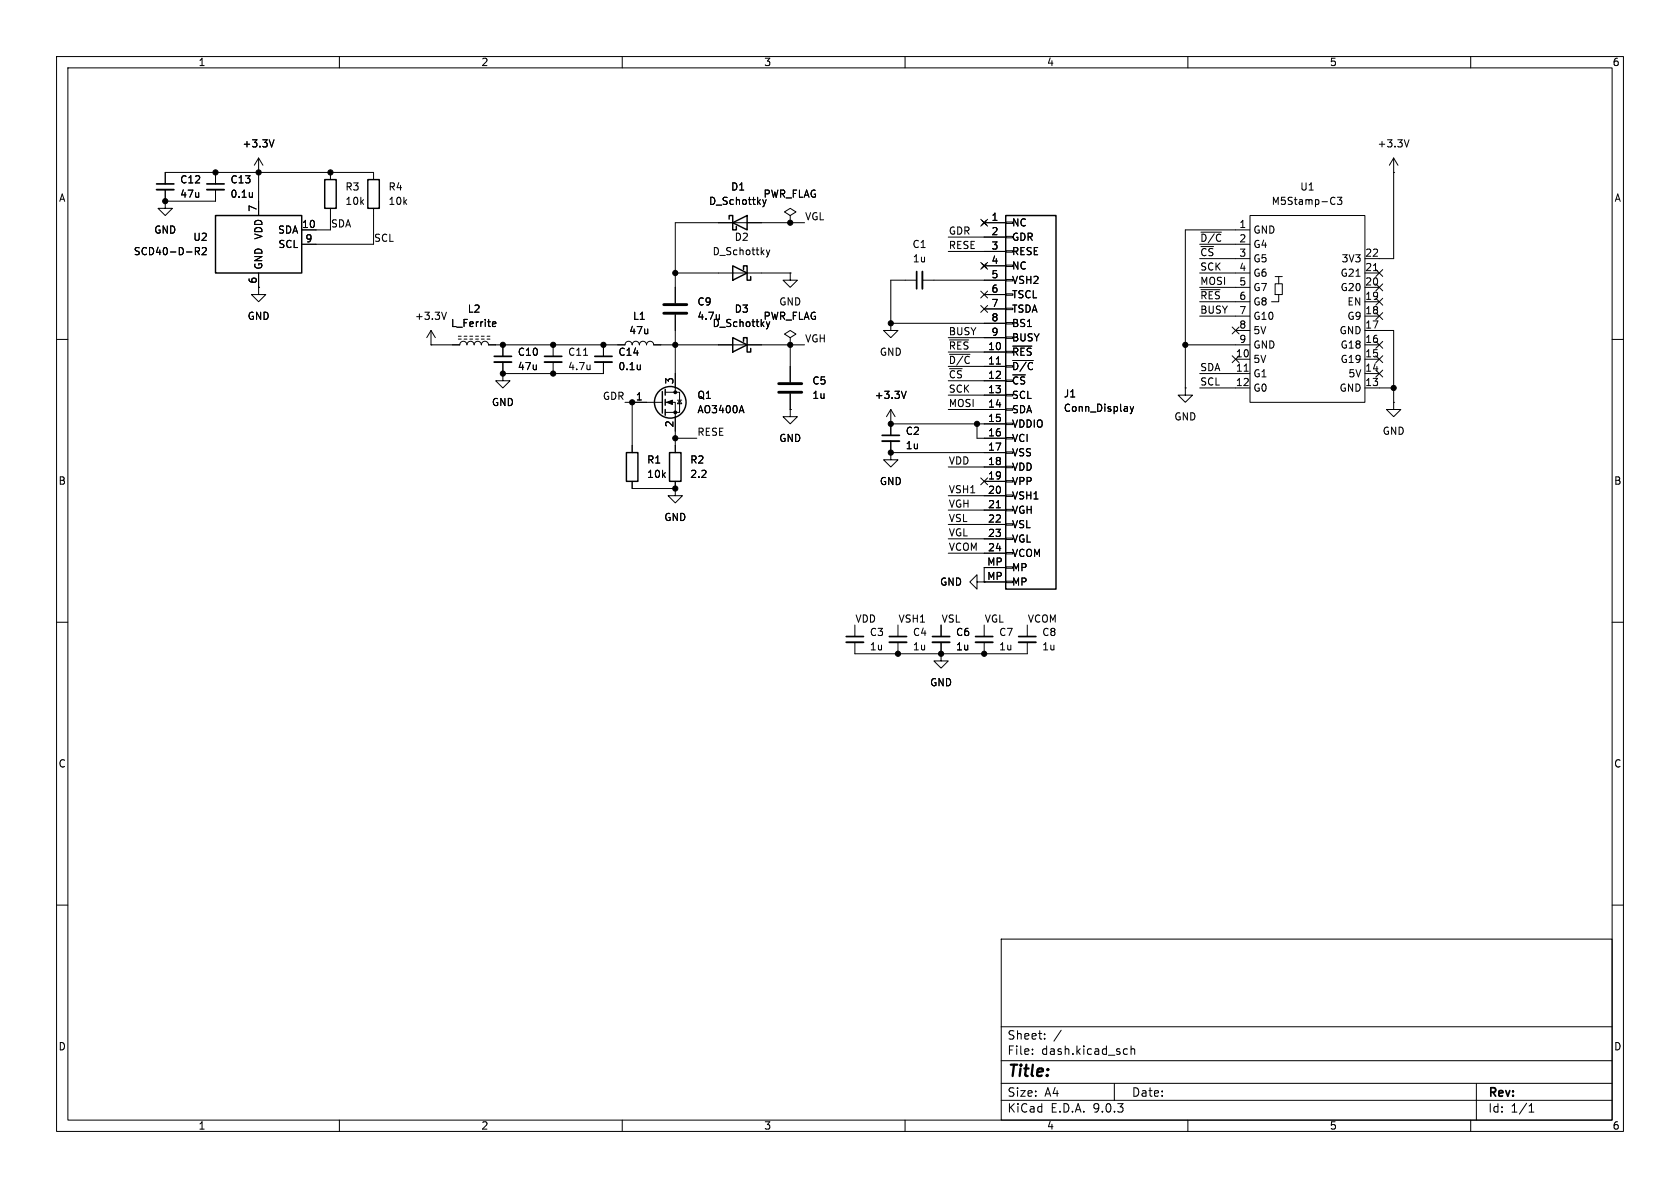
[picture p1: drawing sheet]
<svg xmlns="http://www.w3.org/2000/svg" width="297mm" height="210mm" viewBox="0 0 297 210" stroke-linecap="round" stroke-linejoin="round" font-family="sans-serif">
<g fill="none" stroke="#000" stroke-width=".18">
<path d="M10 10h277v190h-277zM12 12h273v186h-273zM60 10v2M110 10v2M160 10v2M210 10v2M260 10v2M29.2 35.6v1.2h1.3l-1.3 1.3-1.3-1.3h1.3M29.2 35.6h.1M29.2 33.5v2.1M38.1 30.5v2M38.1 33.5v2.1h-8.9"/>
<path d="M44.6 34v.9M44.6 34.8h.1M45.7 30.5h.1M45.7 27.9v10.2M45.7 27.9l-.7 1.3M45.7 27.9l.8 1.3M48.4 24.7l-.4 1.3M58.4 36.8v3.8h-5.1M58.4 30.5v1.3M66 36.8v6.4h-12.7M66 31.8v-1.3h-36.8v2M134.8 35.3l.3 .8"/>
<path d="M135.1 36.1l-.3 .5M135.5 35.3l-.4 .8M139.7 38.1l1-.6-1-.7-1 .7 1 .6v1.3M139.7 39.4h.1M142.2 39.4h-22.8v14.2M173.4 38.8l1.2 1.2M174 39.4h3.8M174.6 38.8l-1.2 1.2M177.8 39.2h1.3v.3h-1.3zM221 38.1h20.3v33h-20.3zM235.6 34.9l.4 .1M236 36l-.4 .1"/>
<path d="M236.4 34.9h.8l-.4 .5 .4 .1v.5l-.2 .1-.6-.1M246.4 30.5h.1M246.4 27.9v17.8h-5.1M246.4 27.9l-.8 1.3M246.4 27.9l.7 1.3M249.1 24.7l-.4 1.3M34.5 44.4h.6l.2-.2-.1-.3-.7-.1v1.2M34.8 44.4l.5 .6M35.8 43.9l.4-.1 .3 .3-.8 .9h.8M45.7 50.8v1.3h1.3l-1.3 1.2-1.3-1.2h1.3M45.7 50.8h.1M45.7 48.3v2.5"/>
<path d="M76.2 58.4l-.8 1.3M76.2 58.4l.8 1.3M76.2 58.4v2.6M78.9 55.2l-.4 1.3M81 59.9h.5M81 59.4h.5M82 59.9h.5M82 59.4h.5M83.1 59.9h.5M83.1 59.4h.5M84.1 59.9h.5M84.1 59.4h.5"/>
<path d="M85.1 59.9h.5M85.1 59.4h.5M86.1 59.9h.5M86.1 59.4h.5M87.2 56.9h.4l.1 .3-.6 .1M87.6 57.7h-.4M119.4 55.6v13.7M119.4 48.3h20.3M127.2 55.6v.9M135.5 56.9l.3 .8M135.5 44.2l.3 .8M135.8 57.7l-.3 .5"/>
<path d="M135.8 45l-.3 .5M136.1 56.9l-.3 .8M136.1 44.2l-.3 .8M139.7 59.7l1-.6-1-.7-1 .7 1 .6v1.3M139.7 48.3v1.2h1.3l-1.3 1.3-1.3-1.3h1.3M139.7 48.3h.1M157.5 57.2v1.2h1.2l-1.2 1.3-1.3-1.3h1.3M157.5 57.2h.1M157.5 57.2h20.3M162.1 49.5h-4.6v7.7M163.1 49.5h14.7M167.6 41.9h10.2"/>
<path d="M167.6 44.5h10.2M167.6 59.7h10.2M173.4 46.4l1.2 1.2M173.4 51.5l1.2 1.2M173.4 54l1.2 1.2M174 47h3.8M174 52.1h3.8M174 54.6h3.8M174.6 46.4l-1.2 1.2M174.6 51.5l-1.2 1.2M174.6 54l-1.2 1.2M177.8 41.8h1.3v.2h-1.3z"/>
<path d="M177.8 44.3h1.3v.3h-1.3zM177.8 46.9h1.3v.2h-1.3zM177.8 49.4h1.3v.3h-1.3zM177.8 51.9h1.3v.3h-1.3zM177.8 54.5h1.3v.2h-1.3zM177.8 57h1.3v.3h-1.3zM177.8 59.6h1.3v.2h-1.3zM212.1 43.2h8.9M212.1 45.7h8.9M212.1 48.3h8.9M212.1 50.8h8.9M212.1 53.3h8.9"/>
<path d="M212.1 55.9h8.9M212.3 51.2h3.4M212.3 41h3.6M217.8 57.8l1.2 1.2M218.4 58.4h2.6M219 57.8l-1.2 1.2M221 40.6h-11.5v28M225.4 50.2h1.3v1.9h-1.3zM225.4 48.9h1.3M226.1 52.1v1.2h-1.3M226.1 48.9v1.3M241.3 48.3h2.5"/>
<path d="M241.3 50.8h2.5M241.3 53.3h2.5M241.3 55.9h2.5M241.3 58.4h5.1v12.7M242.8 47.8h.7M243.2 47.7l1.2 1.2M243.2 52.7l1.2 1.2M243.2 55.3l1.2 1.2M243.2 50.2l1.2 1.2M244.4 47.7l-1.2 1.2M244.4 52.7l-1.2 1.2M244.4 55.3l-1.2 1.2"/>
<path d="M244.4 50.2l-1.2 1.2M10 60h2M76.2 61h.1M76.2 61h5.1a.64 .64 0 0 1 .6-.7 .64 .64 0 0 1 .6 .7 .64 .64 0 0 1 .7-.7 .64 .64 0 0 1 .6 .7 .64 .64 0 0 1 .7-.7 .64 .64 0 0 1 .6 .7 .64 .64 0 0 1 .6-.7 .64 .64 0 0 1 .7 .7h24.1a.64 .64 0 0 1 .6-.7 .64 .64 0 0 1 .7 .7 .64 .64 0 0 1 .6-.7 .64 .64 0 0 1 .6 .7 .64 .64 0 0 1 .7-.7 .64 .64 0 0 1 .6 .7 .64 .64 0 0 1 .6-.7 .64 .64 0 0 1 .7 .7h26.6M88.9 66v1.3h1.3l-1.3 1.3-1.3-1.3h1.3M88.9 66h.1M88.9 61v2M88.9 64v2M97.8 61v2M97.8 64v2M103.2 62.8h.7M104.3 64.5v.9"/>
<path d="M104.3 65.2v.1M106.7 64v2h-17.8M106.7 61v2M110.5 71.1h6.6M111.8 71.1v8.9M113.2 64.5v.9M113.2 65.2l-.1 .1M117.6 69.3h2.5v3.6h-2.5M117.6 71.1h1.8v8.9M119.4 77.5h3.8M119.8 70.7h.7M120.1 70.7l.4 .7h-.7z"/>
<path d="M131.1 71.7l.4 1.3M139.7 61h.1M139.7 72.4v1.3h1.3l-1.3 1.2-1.3-1.2h1.3M139.7 72.4h.1M139.7 61v6.6M139.7 69.6v2.8M157.5 74.9h.1M157.5 72.4v4.6M157.5 78v2M157.5 72.4l-.8 1.3M157.5 72.4l.7 1.3M157.5 74.9h20.3"/>
<path d="M160.2 69.2l-.4 1.2M167.6 62.2h10.2M167.6 64.8h10.2M167.6 67.3h10.2M167.6 69.9h10.2M167.6 72.4h10.2M167.9 60.1h3.3M167.9 62.6h3.6M172.7 74.9v2.6h5.1M176.1 64.4h.8M177.8 62.1h1.3v.3h-1.3zM177.8 64.6h1.3v.3h-1.3z"/>
<path d="M177.8 67.2h1.3v.2h-1.3zM177.8 69.7h1.3v.3h-1.3zM177.8 72.3h1.3v.2h-1.3zM177.8 74.8h1.3v.3h-1.3zM177.8 77.3h1.3v.3h-1.3zM177.8 79.9h1.3v.2h-1.3zM179 61.2h3.4M179 63.7h3.7M199.8 71.9l.3 .8M200.1 72.7l-.3 .4M200.4 71.9l-.3 .8M209.5 68.6v1.3h1.3l-1.3 1.2-1.2-1.2h1.2"/>
<path d="M209.5 68.6h.1M209.5 61h11.5M212.1 66h8.9M212.1 68.6h8.9M217.8 62.9l1.2 1.2M218.4 63.5h2.6M219 62.9l-1.2 1.2M220 65.6h.7M241.3 61h2.5M241.3 63.5h2.5M241.3 66h2.5M241.3 68.6h5.1"/>
<path d="M243.2 65.4l1.2 1.2M243.2 60.4l1.2 1.2M243.2 62.9l1.2 1.2M244.4 65.4l-1.2 1.2M244.4 60.4l-1.2 1.2M244.4 62.9l-1.2 1.2M246.4 71.1v1.3h1.2l-1.2 1.3-1.3-1.3h1.3M246.4 71.1h.1M285 60h2M111.8 85.1v1.3h7.6M119.4 86.4v1.2h1.2l-1.2 1.3-1.3-1.3h1.3M119.4 86.4h.1"/>
<path d="M119.4 85.1v1.3M157.5 80v1.3h1.2l-1.2 1.3-1.3-1.3h1.3M157.5 80h.1M157.5 80h20.3M167.6 82.6h10.2M167.6 87.6h10.2M167.6 90.2h10.2M167.6 92.7h10.2M167.6 95.3h10.2M167.6 97.8h10.2M173.4 84.5l1.2 1.2M174 85.1h3.8"/>
<path d="M174.6 84.5l-1.2 1.2M176.1 89.8h.8M177.8 82.4h1.3v.3h-1.3zM177.8 85h1.3v.2h-1.3zM177.8 87.5h1.3v.3h-1.3zM177.8 90h1.3v.3h-1.3zM177.8 92.6h1.3v.2h-1.3zM177.8 95.1h1.3v.3h-1.3zM177.8 97.7h1.3v.2h-1.3zM10 110h2M151.1 110.5v2M151.1 113.5v2.1h30.5v-2.1"/>
<path d="M158.7 110.5v2M158.7 113.5v2.1M166.4 115.6v1.2h1.2l-1.2 1.3-1.3-1.3h1.3M166.4 115.6h.1M166.4 110.5v2M166.4 113.5v2.1M172.7 102.9v-1.3l-1.3 1.3 1.3 1.2v-1.2h1.3M174 110.5v2M174 113.5v2.1M174 102.9h3.8M177.8 100.2h1.3v.3h-1.3zM177.8 102.7h1.3v.3h-1.3z"/>
<path d="M177.8 100.3h-3.8v2.6M181.6 110.5v2M285 110h2M10 160h2M177 166h108v32h-108zM285 160h2M60 198v2M110 198v2M160 198v2M177 194.5h108M177 191.5h108M177 187.5h108"/>
<path d="M177 181.5h108M182.5 186.3v.1M182.5 185.5v.1M184.7 183.6v.1M184.7 182.8v.1M187.6 182.1l-1.3 2M197 191.5v3M198.9 185.4l.4 .1M199.3 186.3l-.4 .1M200 185.5l.2-.1 .3 .1 .1 .9M200 184.9v1.5M210 198v2"/>
<path d="M260 198v2M261 191.5v6.5M270.3 196.6h.9M270.3 195.5l.4-.4v1.5"/>
</g>
<path d="M27.7 32.5h3M36.6 32.5h3M162.1 48v3.1M87.4 63h3M96.3 63h3M105.2 63h3M156 77h3M149.6 112.5h3.1M157.2 112.5h3.1M164.8 112.5h3.1M172.5 112.5h3M180.1 112.5h3" fill="none" stroke="#000" stroke-width=".3"/>
<path d="M27.7 33.5h3M36.6 33.5h3M163.1 48v3.1M87.4 64h3M96.3 64h3M105.2 64h3M156 78h3M149.6 113.5h3.1M157.2 113.5h3.1M164.8 113.5h3.1M172.5 113.5h3M180.1 113.5h3" fill="none" stroke="#000" stroke-width=".33"/>
<g fill="none" stroke="#000" stroke-width=".25">
<path d="M38.1 38.1h15.2v10.2h-15.2zM57.4 31.8h2v5h-2zM65 31.8h2.1v5h-2.1zM128.9 38.7v-.6h.6v2.5h.7v-.6M129.5 39.4l2.6-1.3v2.5zM177.8 38.1h8.9v66h-8.9zM129.5 59.7l2.6 1.3-2.6 1.2zM129.5 47l2.6 1.3-2.6 1.2zM131.4 47.6v-.6h.7v2.5h.6v-.6M117.1 69.2v3.8M117.6 68.8v1.1M117.6 70.6v1"/>
<path d="M117.6 72.4v1M131.4 60.3v-.6h.7v2.5h.6v-.6M110.7 80h2.1v5.1h-2.1zM118.4 80h2v5.1h-2z"/>
<circle cx="118.5" cy="71.1" r="2.79"/>
</g>
<path d="M117.3 53.8h4.1M117.3 55.4h4.1M137.7 67.8h4M137.7 69.3h4" fill="none" stroke="#000" stroke-width=".51"/>
<g fill="#000" stroke="#000" stroke-width=".18">
<path d="M117.9 71.1l1-.4v.8z"/>
<circle cx="29.2" cy="35.6" r=".46"/>
<circle cx="38.1" cy="30.5" r=".46"/>
<circle cx="45.7" cy="30.5" r=".46"/>
<circle cx="58.4" cy="30.5" r=".46"/>
<circle cx="139.7" cy="39.4" r=".46"/>
<circle cx="119.4" cy="48.3" r=".46"/>
<circle cx="157.5" cy="57.2" r=".46"/>
<circle cx="88.9" cy="66" r=".46"/>
<circle cx="88.9" cy="61" r=".46"/>
<circle cx="97.8" cy="61" r=".46"/>
<circle cx="97.8" cy="66" r=".46"/>
<circle cx="106.7" cy="61" r=".46"/>
<circle cx="111.8" cy="71.1" r=".46"/>
<circle cx="119.4" cy="77.5" r=".46"/>
<circle cx="119.4" cy="61" r=".46"/>
<circle cx="119.4" cy="69.3" r=".25"/>
<circle cx="119.4" cy="72.9" r=".25"/>
<circle cx="139.7" cy="61" r=".46"/>
<circle cx="157.5" cy="74.9" r=".46"/>
<circle cx="172.7" cy="74.9" r=".46"/>
<circle cx="209.5" cy="61" r=".46"/>
<circle cx="246.4" cy="68.6" r=".46"/>
<circle cx="119.4" cy="86.4" r=".46"/>
<circle cx="157.5" cy="80" r=".46"/>
<circle cx="158.7" cy="115.6" r=".46"/>
<circle cx="166.4" cy="115.6" r=".46"/>
<circle cx="174" cy="115.6" r=".46"/>
</g>
<text font-size="2.8" x="178" y="190.9">Title:</text>
<g font-size="2.1">
<text x="178" y="184">Sheet:</text>
<text x="178" y="186.7">File:</text>
<text x="184.1" y="186.7">dash.kicad_sch</text>
<text x="178" y="196.9">KiCad</text>
<text x="178" y="194.1">Size:</text>
<text x="184.7" y="194.1">A4</text>
<text x="185.7" y="196.9">E.D.A.</text>
<text x="193.3" y="196.9">9.0.3</text>
<text x="200" y="194.1">Date:</text>
<text x="263" y="194.3">Rev:</text>
<text x="263" y="196.9">Id:</text>
<text x="267.1" y="196.9">1/1</text>
</g>
<g font-size="1.8">
<text x="35" y="11.9">1</text>
<text x="85" y="11.9">2</text>
<text x="135" y="11.9">3</text>
<text x="185" y="11.9">4</text>
<text x="235" y="11.9">5</text>
<text x="285" y="11.9">6</text>
<text x="42.8" y="26.3">+3.3V</text>
<text x="243.4" y="26.3">+3.3V</text>
<text x="10.3" y="35.9">A</text>
<text x="31.8" y="32.6">C12</text>
<text x="31.8" y="35.2">47u</text>
<text x="40.6" y="32.6">C13</text>
<text x="40.6" y="35.2">0.1u</text>
<text x="61" y="33.9">R3</text>
<text x="68.6" y="33.9">R4</text>
<text x="129.2" y="33.9">D1</text>
<text x="134.9" y="35.2">PWR_FLAG</text>
<text x="229.8" y="33.9">U1</text>
<text x="285.3" y="35.9">A</text>
<text x="27.2" y="41.5">GND</text>
<text x="45.5" y="37.5" transform="rotate(-90 45.5 37.5)">7</text>
<text x="49.1" y="41.5">SDA</text>
<text x="53.3" y="40.4">10</text>
<text x="58.4" y="40.3">SDA</text>
<text x="61" y="36.4">10k</text>
<text x="68.6" y="36.4">10k</text>
<text x="125.3" y="36.4">D_Schottky</text>
<text x="142.2" y="39">VGL</text>
<text x="167.6" y="41.6">GDR</text>
<text x="175.2" y="39.1">1</text>
<text x="175.2" y="41.7">2</text>
<text x="178.8" y="40.2">NC</text>
<text x="219" y="40.4">1</text>
<text x="221.5" y="41.5">GND</text>
<text x="224.7" y="36.4">M5Stamp-C3</text>
<text x="23.6" y="45.3">SCD40-D-R2</text>
<text x="34.1" y="42.8">U2</text>
<text x="46.6" y="47.8" transform="rotate(-90 46.6 47.8)">GND</text>
<text x="46.6" y="42.4" transform="rotate(-90 46.6 42.4)">VDD</text>
<text x="49.1" y="44">SCL</text>
<text x="53.9" y="42.9">9</text>
<text x="66" y="42.8">SCL</text>
<text x="125.9" y="45.3">D_Schottky</text>
<text x="129.8" y="42.8">D2</text>
<text x="161.2" y="44">C1</text>
<text x="161.3" y="46.6">1u</text>
<text x="167.6" y="44.1">RESE</text>
<text x="175.2" y="44.2">3</text>
<text x="175.2" y="46.7">4</text>
<text x="178.8" y="42.8">GDR</text>
<text x="178.8" y="45.3">RESE</text>
<text x="178.8" y="47.9">NC</text>
<text x="212.1" y="42.8">~{D/C}</text>
<text x="212.1" y="45.4">~{CS}</text>
<text x="212.1" y="47.9">SCK</text>
<text x="219" y="42.9">2</text>
<text x="219" y="45.5">3</text>
<text x="221.5" y="44">G4</text>
<text x="221.5" y="46.6">G5</text>
<text x="237.1" y="46.6">3V3</text>
<text x="241.3" y="45.5">22</text>
<text x="45.5" y="50.2" transform="rotate(-90 45.5 50.2)">6</text>
<text x="175.2" y="49.3">5</text>
<text x="175.2" y="51.8">6</text>
<text x="178.8" y="50.4">VSH2</text>
<text x="178.8" y="52.9">TSCL</text>
<text x="212.1" y="50.5">MOSI</text>
<text x="212.1" y="53">~{RES} 6</text>
<text x="219" y="48">4</text>
<text x="219" y="50.5">5</text>
<text x="221.5" y="49.1">G6</text>
<text x="221.5" y="51.7">G7</text>
<text x="236.9" y="49.1">G21</text>
<text x="236.9" y="51.7">G20</text>
<text x="241.3" y="48">21</text>
<text x="241.3" y="50.5">20</text>
<text x="241.3" y="53.1">19</text>
<text x="43.7" y="56.7">GND</text>
<text x="73.3" y="56.7">+3.3V</text>
<text x="79.6" y="58">L_Ferrite</text>
<text x="82.6" y="55.5">L2</text>
<text x="111.1" y="59.3">47u</text>
<text x="111.8" y="56.7">L1</text>
<text x="123.2" y="54.2">C9</text>
<text x="123.2" y="56.7">4.7u</text>
<text x="125.9" y="58">D_Schottky</text>
<text x="129.8" y="55.5">D3</text>
<text x="134.9" y="56.7">PWR_FLAG</text>
<text x="137.7" y="54.2">GND</text>
<text x="167.6" y="59.3">BUSY</text>
<text x="175.2" y="54.4">7</text>
<text x="175.2" y="56.9">8</text>
<text x="175.2" y="59.4">9</text>
<text x="178.8" y="55.5">TSDA</text>
<text x="178.8" y="58">BS1</text>
<text x="212.1" y="55.5">BUSY</text>
<text x="219" y="55.6">7</text>
<text x="219" y="58.2">8</text>
<text x="221.5" y="54.2">G8</text>
<text x="221.5" y="56.7">G10</text>
<text x="221.5" y="59.3">5V</text>
<text x="236.7" y="59.3">GND</text>
<text x="238.1" y="54.2">EN</text>
<text x="238.1" y="56.7">G9</text>
<text x="241.3" y="55.6">18</text>
<text x="241.3" y="58.2">17</text>
<text x="91.4" y="63.1">C10</text>
<text x="91.4" y="65.6">47u</text>
<text x="100.3" y="63.1">C11</text>
<text x="100.3" y="65.6">4.7u</text>
<text x="109.2" y="63.1">C14</text>
<text x="109.2" y="65.6">0.1u</text>
<text x="142.2" y="60.6">VGH</text>
<text x="155.4" y="63.1">GND</text>
<text x="167.6" y="61.9">~{RES} 10</text>
<text x="167.6" y="64.4">~{D/C}</text>
<text x="174.6" y="64.5">11</text>
<text x="174.6" y="62">10</text>
<text x="178.8" y="60.6">BUSY</text>
<text x="178.8" y="63.1">~{RES}</text>
<text x="178.8" y="65.6">~{D/C}</text>
<text x="212.1" y="65.7">SDA</text>
<text x="218.4" y="63.2">10</text>
<text x="218.4" y="65.8">11</text>
<text x="219" y="60.7">9</text>
<text x="221.5" y="61.8">GND</text>
<text x="221.5" y="64.4">5V</text>
<text x="236.9" y="61.8">G18</text>
<text x="236.9" y="64.4">G19</text>
<text x="241.3" y="60.7">16</text>
<text x="241.3" y="63.2">15</text>
<text x="241.3" y="65.8">14</text>
<text x="86.9" y="72">GND</text>
<text x="106.5" y="70.8">GDR</text>
<text x="112.3" y="70.9">1</text>
<text x="119.1" y="68" transform="rotate(-90 119.1 68)">3</text>
<text x="123.2" y="70.7">Q1</text>
<text x="143.5" y="68.2">C5</text>
<text x="143.5" y="70.7">1u</text>
<text x="154.5" y="70.7">+3.3V</text>
<text x="167.6" y="67">~{CS}</text>
<text x="167.6" y="69.5">SCK</text>
<text x="174.6" y="67.1">12</text>
<text x="174.6" y="69.6">13</text>
<text x="178.8" y="68.2">~{CS}</text>
<text x="178.8" y="70.7">SCL</text>
<text x="188" y="70.5">J1</text>
<text x="212.1" y="68.2">SCL</text>
<text x="218.4" y="68.3">12</text>
<text x="221.5" y="66.9">G1</text>
<text x="221.5" y="69.4">G0</text>
<text x="236.7" y="69.4">GND</text>
<text x="238.3" y="66.9">5V</text>
<text x="241.3" y="68.3">13</text>
<text x="119.1" y="75.6" transform="rotate(-90 119.1 75.6)">2</text>
<text x="123.2" y="77.1">RESE</text>
<text x="123.2" y="73.3">AO3400A</text>
<text x="160" y="77.1">C2</text>
<text x="167.6" y="72">MOSI</text>
<text x="174.6" y="72.1">14</text>
<text x="174.6" y="74.7">15</text>
<text x="174.6" y="77.2">16</text>
<text x="178.8" y="73.3">SDA</text>
<text x="178.8" y="75.8">VDDIO</text>
<text x="188" y="73">Conn_Display</text>
<text x="207.5" y="74.5">GND</text>
<text x="244.3" y="77.1">GND</text>
<text x="114.3" y="82.1">R1</text>
<text x="121.9" y="82.1">R2</text>
<text x="137.7" y="78.3">GND</text>
<text x="160" y="79.6">1u</text>
<text x="167.6" y="82.2">VDD</text>
<text x="174.6" y="79.8">17</text>
<text x="174.6" y="82.3">18</text>
<text x="178.8" y="78.3">VCI</text>
<text x="178.8" y="80.9">VSS</text>
<text x="178.8" y="83.4">VDD</text>
<text x="10.3" y="85.9">B</text>
<text x="114.3" y="84.7">10k</text>
<text x="121.9" y="84.7">2.2</text>
<text x="155.4" y="86">GND</text>
<text x="167.6" y="87.3">VSH1</text>
<text x="167.6" y="89.8">VGH</text>
<text x="174.6" y="84.8">19</text>
<text x="174.6" y="87.4">20</text>
<text x="174.6" y="89.9">21</text>
<text x="178.8" y="86">VPP</text>
<text x="178.8" y="88.5">VSH1</text>
<text x="285.3" y="85.9">B</text>
<text x="117.3" y="92.3">GND</text>
<text x="167.6" y="92.4">VSL</text>
<text x="167.6" y="94.9">VGL</text>
<text x="174.6" y="92.5">22</text>
<text x="174.6" y="95">23</text>
<text x="178.8" y="91">VGH</text>
<text x="178.8" y="93.6">VSL</text>
<text x="167.6" y="97.4">VCOM</text>
<text x="174.4" y="100.1">MP</text>
<text x="174.6" y="97.5">24</text>
<text x="178.8" y="96.1">VGL</text>
<text x="178.8" y="98.7">VCOM</text>
<text x="178.8" y="101.2">MP</text>
<text x="166.1" y="103.7">GND</text>
<text x="174.4" y="102.6">MP</text>
<text x="178.8" y="103.7">MP</text>
<text x="151.1" y="110.1">VDD</text>
<text x="153.7" y="112.6">C3</text>
<text x="158.7" y="110.1">VSH1</text>
<text x="161.3" y="112.6">C4</text>
<text x="166.4" y="110.1">VSL</text>
<text x="168.9" y="112.6">C6</text>
<text x="174" y="110.1">VGL</text>
<text x="176.5" y="112.6">C7</text>
<text x="181.6" y="110.1">VCOM</text>
<text x="184.2" y="112.6">C8</text>
<text x="153.7" y="115.2">1u</text>
<text x="161.3" y="115.2">1u</text>
<text x="168.9" y="115.2">1u</text>
<text x="176.5" y="115.2">1u</text>
<text x="184.2" y="115.2">1u</text>
<text x="164.3" y="121.5">GND</text>
<text x="10.3" y="135.9">C</text>
<text x="285.3" y="135.9">C</text>
<text x="10.3" y="185.9">D</text>
<text x="285.3" y="185.9">D</text>
<text x="35" y="199.9">1</text>
<text x="85" y="199.9">2</text>
<text x="135" y="199.9">3</text>
<text x="185" y="199.9">4</text>
<text x="235" y="199.9">5</text>
<text x="285" y="199.9">6</text>
</g>
</svg>
